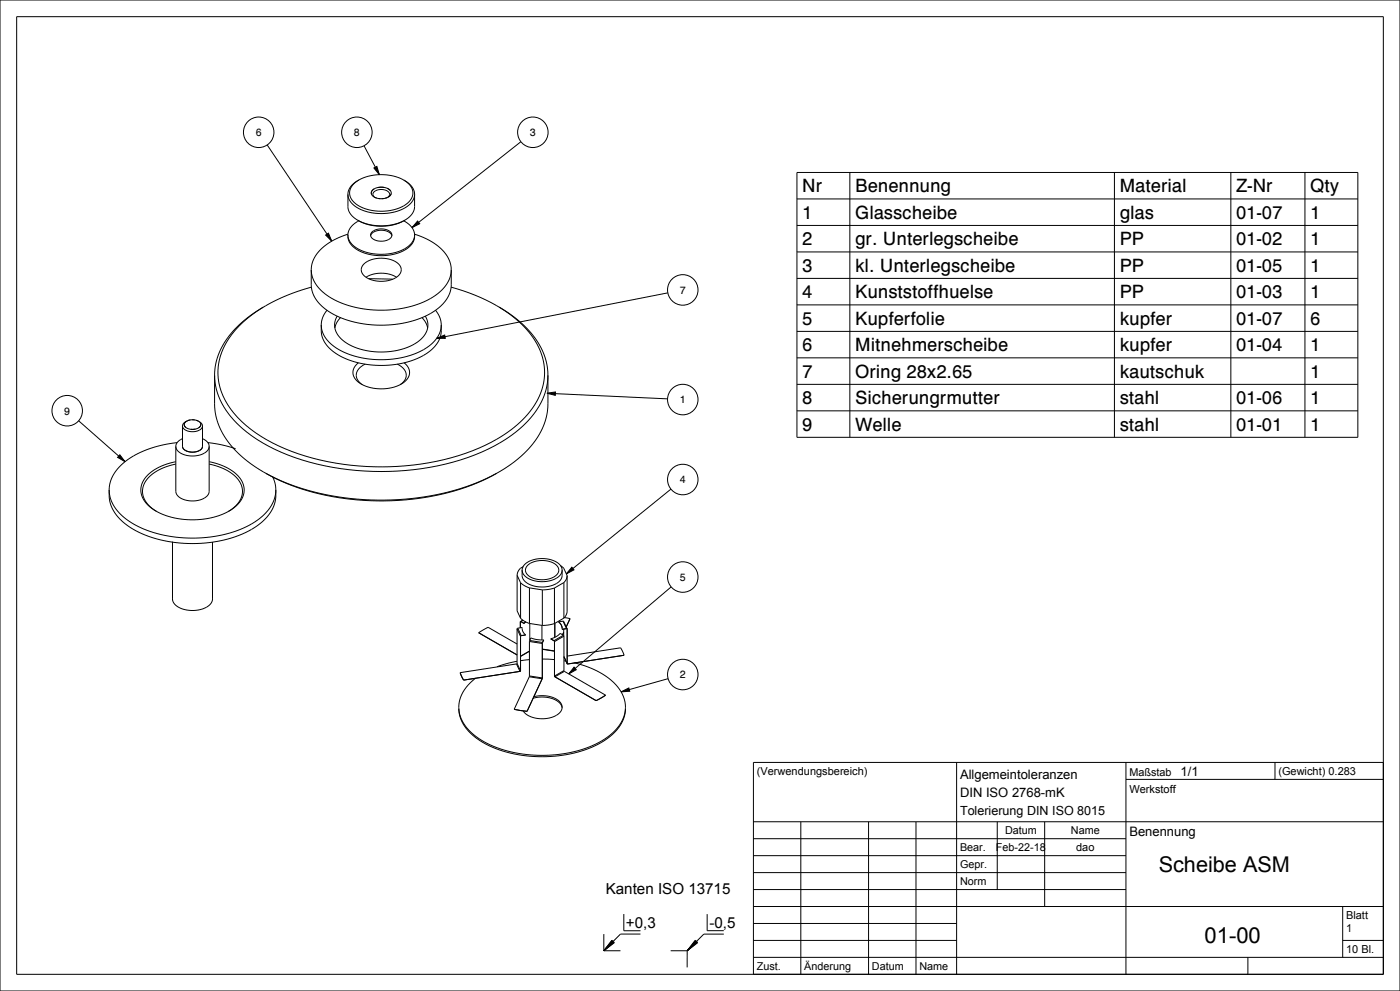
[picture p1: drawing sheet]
<svg xmlns="http://www.w3.org/2000/svg" width="420mm" height="297mm" viewBox="0 0 420 297" stroke-linecap="round" stroke-linejoin="round" font-family="sans-serif">
<g fill="none" stroke="#000" stroke-width=".3">
<path d="M0 0h420v297h-420zM5 5h410v287h-410zM80.2 43.4l19.3 28.9M104.4 58.2v3.8l.2 1.2 1 1.4 1.7 1.4M104.4 58.2a6.1 6.1 0 0 0 4.8 5 13.8 13.8 0 0 0 14.2-2.4l.7-1.2 .3-1.4M107.3 54.2l-1.2 .8-1 1-.5 1.1-.2 1.1M107.7 53.9l-.4 .3M107.7 53.9a14.8 14.8 0 0 1 13.4 0M109.2 43.7l4.6 8.7M111.4 57.8v.3M111.4 57.8l.2 .7 .7 .6M111.4 57.8h.1"/>
<path d="M111.4 58.1h.1M111.4 57.5v.3M111.4 57.5h.1M111.6 57.2l-.2 .3M111.6 57.2h.1M111.9 56.9l-.3 .3M111.9 56.9h.1M112.2 50.3l.9-.4 .7 2.5zM112.3 59.1l2.1 .5 2.1-.5M112.3 56.6l2.1-.5 2.1 .5 .7 .6 .2 .6-.3 .7-.6 .6M112.3 56.6l-.7 .6-.2 .6M112.3 56.6l-.4 .3"/>
<path d="M112.3 59.1h.1M112.3 59l.1 .2M112.4 59.2h.1M112.5 59.2h.1M112.6 59.2h.1M112.6 59.2l.4 .2M113.4 59.5h.1M113.4 59.5h.2M113.6 59.5h.1M113.6 59.5h.2M113.8 59.5h.1M113.8 59.5h.2"/>
<path d="M113.8 56.1l-.4 .1M113.8 56.1h.1M113.9 59.5h.1M114 59.5h.1M114.4 56.1h.1M114.4 56.1h-.6M114.4 56.1h.5M114.5 59.6h.1M114.7 59.6h-.2M114.7 59.5v.1M114.9 59.5h-.2M114.9 59.5h.1"/>
<path d="M114.9 56.1h.1M115 59.5h-.1M115 56.1h.1M115 56.1l.2 .1M115.1 59.5h-.1M115.1 59.5h.1M115.2 56.2h.1M115.6 59.4h.1M115.7 59.4h-.1M115.8 59.4h-.1M116.1 56.4l.4 .2M116.1 59.2l-.3 .2"/>
<path d="M116.5 59l.4-.7-.3-.7-.9-.6-1.3-.2-1.3 .2-.9 .5-.3 .8 .4 .7M116.5 59l-.2 .1M116.5 56.6l.1 .1M116.5 56.6h.1M116.5 56.6l.4 .3M116.7 56.7v.1M116.8 56.8l.1 .1M116.9 58.8l-.4 .3M116.9 58.8h.1M116.9 56.9h.1M116.9 56.9l.2 .3M117.1 58.5l-.2 .3"/>
<path d="M117.1 58.5h.1M117.1 57.2h.1M117.2 57.2h.1M117.2 58.4l-.1 .1M117.3 58.2v.1M117.3 58.2l-.2 .3M117.3 58.1v.1M121.1 53.9l.3 .3M121.4 54.2l1.7 1.5 .7 1.6-.2 1.8-1.2 1.6a13.8 13.8 0 0 1-16.3-.2 3.8 3.8 0 0 1 1.2-6.3M121.4 54.2l1.3 .8 .9 1 .6 1.1 .2 1.1M124.4 58.2v3.8l-.3 1.2-.9 1.4-1.8 1.4M156.3 42.5l-32.7 25.7"/>
<path d="M239.1 51.7h168.3v79.4h-168.3zM239.1 59.6h168.3M255 51.7v79.4M334.3 51.7v79.4M369.3 51.7v79.4M391.5 51.7v79.4M97.7 70.5l.8-.6 1 2.4zM99.5 72.3l-.2 .1a10.4 10.4 0 0 0-5.9 8.4M104.4 70.4v.4M104.4 70.9a6.1 6.1 0 0 0 4.8 4.9 13.8 13.8 0 0 0 14.2-2.4l.7-1.2 .3-1.3M104.4 70.4v.5M104.4 70.2l-4.9 2.1"/>
<path d="M104.4 70.8a7.1 7.1 0 0 0 6 5 13.7 13.7 0 0 0 12.7-2.5l.9-1.2 .4-1.3M107.3 66a14.7 14.7 0 0 0 14.1 0M107.3 66l.4 .2M107.6 66.2l-1.4 .9-1 1-.6 1.1-.2 1.2M109.2 79.1l2-1.2 2.6-.5 2.9 .2 2.2 1a2.64 2.64 0 0 1 1.4 2.7 2.64 2.64 0 0 1-2.1 2.2l-2.1 .7-2.3 .1-2.3-.4-1.6-.8a2.4 2.4 0 0 1-.7-4zM111.2 70.6l.3-.6 .7-.5 2.2-.5 2.1 .5 .7 .5 .4 .7M111.6 69.5l1.5-.8h2.2l1.7 .7 .5 .6 .1 .6-.5 .8-.9 .6-1.4 .3-1.4-.1-1.2-.4-.8-.7-.2-.8zM121.1 66.2a15.8 15.8 0 0 1-13.4 0M121.1 66.2l1.4 .9 1 1 .7 1.2 .2 1.1M121.4 66l-.3 .2M124.4 70.4v.4M124.4 70.4v.5"/>
<path d="M124.4 70.2a16 16 0 0 1 10.3 7.6l.5 1.4 .2 1.6M125.3 66.2l.6 .8-2.3 1.2zM239.1 67.6h168.3M239.1 75.5h168.3M79 92a28.2 28.2 0 0 0-14 15.9l-.5 2.2-.1 2.3M93.3 86.1a47.9 47.9 0 0 0-22.6 12.7 18 18 0 0 0-.5 25.1 44 44 0 0 0 21.5 12.8 79.3 79.3 0 0 0 53.9-3.3 32.1 32.1 0 0 0 16.2-14.6 17.9 17.9 0 0 0-3.8-20.1l-1.4-1.4a36.7 36.7 0 0 0-6.9-5.3M93.4 80.8v4.5a10.8 10.8 0 0 0 6.7 8.9 32.5 32.5 0 0 0 30.3-1l1.6-1.2a9 9 0 0 0 3.4-6.7v-4.5M93.4 80.8a10.8 10.8 0 0 0 6.7 9 32.5 32.5 0 0 0 30.3-1.1l1.6-1.2a9 9 0 0 0 3.4-6.7M110.6 83.5l7.2 .2M118.9 83.1l-1.9-.9-2.6-.3-2.4 .3-2.2 .9M135.3 86.1a57 57 0 0 1 14.4 5.9M149.7 92a28.2 28.2 0 0 1 14 15.9l.5 2.2 .2 2.3"/>
<path d="M200.3 87.8l-69.3 13.6M239.1 83.4h168.3M239.1 91.4h168.3M239.1 99.3h168.3M64.4 112.4v8.6a21.8 21.8 0 0 0 9 16.6l2.8 2.1 3.5 2.1M64.4 112.4a21.5 21.5 0 0 0 8.4 16.1 59.7 59.7 0 0 0 31.8 12.3 75.5 75.5 0 0 0 45.1-7.9 28.2 28.2 0 0 0 14-15.9l.5-2.2 .2-2.4M109.6 109.1l-1.9 1.4-.8 1.6 .3 1.7 1.5 1.5M119.2 109.1l1.8 1.3 .8 1.7-.3 1.7-1.5 1.5M121.2 108.7l1.3 1.5 .4 1.6-.6 1.6-1.4 1.4a12.4 12.4 0 0 1-14-.9l-.8-1.3-.2-1.3 .5-1.4 1.1-1.2M131 101.4l2.4-1 .2 1zM164.1 117.9l2.5-.4v1zM164.1 117.9l36.2 1.6"/>
<path d="M164.4 112.4v8.6a21.8 21.8 0 0 1-9.1 16.6l-2.8 2.1-3.5 2.1M239.1 107.3h168.3M239.1 115.2h168.3M23.6 126.1l13.9 12.3M35.9 136.3l1.6 2.1-2.2-1.3zM52.7 139.1l-4.4 1.4a8 8 0 0 0-5.5 7.1 7.4 7.4 0 0 0 4 5.6M52.7 138.4l-4.7 1.5a8.3 8.3 0 0 0-5.7 7.2 7.8 7.8 0 0 0 4.5 6.1M52.7 133.8l.1 14 .6 .9 1.2 .8 1.5 .5 1.6 .1 1.7-.1 1.5-.5 1.1-.8 .7-.9v-14M52.7 133.8l.4 1 1 1 1.7 .6 1.9 .3 2-.3 1.6-.6 1.1-.9 .3-1.1M53.1 132.7a27.7 27.7 0 0 0-17.5 7.5 9.9 9.9 0 0 0-2.9 6.6M54.7 131.5l-1.4 1-.6 1.3M54.7 133.8l.5 .9 1.4 .7 1.7 .1 1.6-.5"/>
<path d="M54.7 127.7v6.1M54.7 127.7l.3 .6 .6 .5 2.1 .6 2.2-.5 .6-.6 .2-.6M54.7 133.8l.6 .9 1.3 .7 1.7 .1 1.6-.5M55.2 127.2l.5 .8 1.1 .6 1.4 .1 1.3-.4M55.2 127.2v.1M55.2 127.2l.1 .3M55.3 127.5h.1M55.3 127l-.1 .2M55.3 127.5l.1 .3M55.3 126.9v.1M55.4 126.7h.1M55.4 127.8h.1"/>
<path d="M55.4 126.7l-.1 .3M55.5 127.8l.2 .2M55.6 126.4l-.6 .6-.3 .7M55.6 126.5l-.4 .7M55.6 128h.1M55.7 128l.1 .1M55.7 126.4l-.3 .3M55.7 128v.1M55.7 126.4h.1M56 126.2h.1M56 126.2l1.7-.4 1.8 .4M56 126.2l-.4 .3"/>
<path d="M56 126.2l-.4 .2M56.5 126h-.1M56.5 126h.1M56.7 125.9l-.2 .1M56.7 125.9h.1M56.9 125.9h-.2M56.9 125.9h.1M57.1 125.9h-.2M57.2 128.7h.1M57.3 128.7h.4M57.3 128.7h.1M57.7 125.8h-.1"/>
<path d="M57.7 128.7h.1M57.8 125.8h.2M57.8 125.8h-.1M58 125.8h.1M58 125.8h.2M58.2 125.8h.1M58.2 125.8l.2 .1M58.2 128.7h.1M58.2 128.7h-.5M58.4 125.9h.1M58.6 128.6l-.4 .1M58.9 126h.1"/>
<path d="M59 126h.1M59 126l.2 .1M59.2 126.1h.1M59.2 126.1l.3 .1M59.5 126.2l.4 .3M59.5 126.2l.4 .2M59.8 128.1h.1M59.8 128l-.3 .3M59.9 126.5l.3 .7M59.9 126.4l.6 .6 .2 .7M60.1 127.8h.1M60.1 127.8l-.3 .2"/>
<path d="M60.2 127.5l-.1 .3M60.2 127.5v.1M60.2 127v.2M60.2 127h.1M60.2 127.2h.1M60.2 127.2l-.1 .6-.6 .5M60.2 127.2v.3M60.7 133.8l-.2 .6-.6 .6M60.7 127.7v6.1M60.8 131.5l1.4 1 .5 1.3M62.4 132.7l4.3 .7 4 1.1M62.8 139.1a12.6 12.6 0 0 1 9.5 6.1 6.1 6.1 0 0 1-2.8 7.4l-.8 .6"/>
<path d="M62.8 138.4a13.4 13.4 0 0 1 9.9 6.2 6.2 6.2 0 0 1-2.7 7.7l-1.3 .9M239.1 123.1h168.3M32.7 146.8a11.8 11.8 0 0 0 6.5 11.4 39 39 0 0 0 33.4 1.9 15.8 15.8 0 0 0 9.7-9.1l.4-1.7v-2.5M32.7 146.8a12.1 12.1 0 0 0 6.9 9.9 38.7 38.7 0 0 0 36.5 0 12.2 12.2 0 0 0 6.6-9.9M46.8 153.2l.2 .1M46.8 153.2a24.2 24.2 0 0 0 21.9 0M68.7 153.2l-.2 .1M79.7 141.8a74.2 74.2 0 0 0 42.1 8 67.2 67.2 0 0 0 27.2-8M81.7 142.8l.8 2 .2 2M149 141.8a76.6 76.6 0 0 1-44.1 7.6 68.6 68.6 0 0 1-25.2-7.6M201.3 146.6l-31.4 25.4M51.7 162.3v17.2a4.1 4.1 0 0 0 4 3.3 7.4 7.4 0 0 0 7.6-2l.4-1.2v-17.2"/>
<path d="M155.1 172.4v10.7l1.1 2.2M155.1 172.4l1.1 2.3M156.2 174.7l1.1 .8 1.5 .7M156.2 174.7v10.6M156.6 170.9l.3-1.1 .8-.9 1.3-.8 1.6-.5 1.7-.2 1.8 .1 1.7 .4 1.4 .7a2.86 2.86 0 0 1 1.4 2.3M156.6 170.9v1.6a4.5 4.5 0 0 0 4.6 3.3h3.2l1.6-.5 1.2-.6 .8-.7 .5-.8 .1-2.3M156.6 170.9a4.5 4.5 0 0 0 4.6 3.3l2.6 .1 2.5-.7 1.7-1.2 .5-.7 .1-.8M157 169.8l-1.3 1-.6 1.6M158.3 169.4l1-.7 1.4-.5 1.7-.2 1.7 .1 1.5 .5 1.2 .7 .7 .8 .1 1-.7 1.3-1.5 .9-2 .4-2.2-.1-2-.6-1.2-1.1-.4-1.2zM158.8 176.2l3.9 .6M158.8 176.2v10.6M162.7 176.8v10.6"/>
<path d="M166.3 176.2l-3.6 .6M166.3 176.2v10.7M168.1 169.5l1 .8 1 2.2M169.2 174.6v10.6M169.2 174.6l-2.9 1.6M170.1 172.5v10.8l-.3 1-.6 .9M170.1 172.5l-.2 1.1-.7 1M171.6 170l.6 .8-2.3 1.2zM201.3 175.9l-30.7 26.1M155.1 198.2l-6 1.6M156.2 185.3l1.1 .9 1.5 .6M158.8 197.7l-2.6 .3"/>
<path d="M158.8 186.8l3.9 .6M162.7 197.5l3.6 .2M166.3 186.9l-3.6 .5M169.2 185.2l-2.9 1.7M169.2 198l.6 .1M172.2 199.9l.7 .8-2.3 1.3zM172.3 198.6a21.6 21.6 0 0 1 14.1 8.8l1 2.4 .2 2.6M137.6 212.4a12.1 12.1 0 0 0 6.5 9.7 39 39 0 0 0 33.4 1.9 15.8 15.8 0 0 0 9.7-9.1l.4-2.5M137.6 212.4a12.5 12.5 0 0 0 6.8 9.4 38.8 38.8 0 0 0 36.5 0 12.5 12.5 0 0 0 6.7-9.4M142.7 203.2v.1a11 11 0 0 0-5.1 9.1M159.9 209.3l2.9-.4 2.8 .5 2.2 1.2 .6 .7 .2 .9M160.1 208.8l3.4-.3 3 .8 1.2 .8 .7 .9 .2 1-.2 .9-.8 1-1.3 .8-1.6 .5-1.9 .2-1.9-.1-1.7-.5-1.3-.7-.9-1"/>
<path d="M186.3 207.4l2.3-1.2 .3 1zM200.4 203.4l-14.1 4M287 228.5v63.5M337.8 233.6h77.2M337.8 228.5v63.5M382.5 228.5v5.1M415 228.5h-189v63.5M226 246.3h189M226 251.4h111.8M226 256.4h111.8M240.2 246.3v45.7M260.6 246.3v45.7"/>
<path d="M274.8 246.3v45.7M299.2 246.3v20.3M313.4 246.3v25.4M181.1 279.9v5M187.1 273.9v5h5M192.1 279.9h-6l-2.2 2.2M212.1 274v4.9h5M217.1 280h-6l-2.1 2.1M226 261.5h111.8M226 266.6h111.8M226 271.7h189M226 276.8h61"/>
<path d="M402.8 271.7v15.2M181.1 284.9h5M183.6 281.8l.7 .7-3.2 2.4zM183.7 281.9l-2.6 3M183.8 282l-2.7 2.9M183.9 282.1l-2.8 2.8M184 282.2l-2.9 2.7M184.1 282.3l-3 2.6M184.2 282.4l-3.1 2.5M201.2 284.9h5M206.2 284.9l-.1 5M208.6 281.8l.7 .7-3.1 2.4z"/>
<path d="M208.7 281.9l-2.5 3M208.8 282l-2.6 2.9M208.9 282.1l-2.7 2.8M209 282.2l-2.8 2.7M209.1 282.3l-2.9 2.6M209.2 282.4l-3 2.5M226 281.8h61M226 286.9h189M374.4 286.9v5.1M402.8 281.8h12.2"/>
<circle cx="77.6" cy="39.6" r="4.6"/>
<circle cx="107.1" cy="39.6" r="4.6"/>
<circle cx="159.9" cy="39.6" r="4.6"/>
<circle cx="204.8" cy="86.9" r="4.6"/>
<circle cx="204.8" cy="119.7" r="4.6"/>
<circle cx="20.2" cy="123.1" r="4.6"/>
<circle cx="204.8" cy="143.7" r="4.6"/>
<circle cx="204.8" cy="172.9" r="4.6"/>
<circle cx="204.8" cy="202.2" r="4.6"/>
</g>
<path d="M112.2 50.3l.9-.4 .7 2.5zM97.7 70.5l.8-.6 1 2.4zM125.3 66.2l.6 .8-2.3 1.2zM131 101.4l2.4-1 .2 1zM164.1 117.9l2.5-.4v1zM35.9 136.3l1.6 2.1-2.2-1.3zM171.6 170l.6 .8-2.3 1.2zM172.2 199.9l.7 .8-2.3 1.3zM186.3 207.4l2.3-1.2 .3 1z" fill="#000"/>
<!-- layer: 02___PRT_ALL_AXES -->
<g fill="none" stroke="#000" stroke-width=".3">
<path d="M96.4 97.4v1.7a9.3 9.3 0 0 0 5.8 7.7 27.6 27.6 0 0 0 26.2-1.1l2-1.8 1.3-1.9 .6-2 .1-2.6M96.4 97.4a9.3 9.3 0 0 0 5.8 7.7 27.6 27.6 0 0 0 26.2-1.2l1.7-1.4 1.3-1.7 .7-1.7 .3-1.7M98.1 93l-1.3 2.1-.4 2.3M101.2 94.7l-.7 1.8a6 6 0 0 0 3.3 6.2 21 21 0 0 0 22-.6l1.6-1.7 .8-1.9 .1-1.9-.7-1.9M102.2 95.2l-1.2 1.5-.5 1.6M126.6 95.2l1.1 1.5 .6 1.6M130.6 93l1.3 2.1 .5 2.3M143.6 189.6l2.8-1.6 8.7 5M143.6 189.6l11.5 6.7M143.6 189.6h.1M154.9 199l-16.9 2.6M154.9 199l1.1 2.2"/>
<path d="M155.1 198.8l-.2 .2M155.1 198.8l1.1 2.2M155.1 188.5l1.1 2.2M155.1 188.5v10.3M155.3 188.3l1.4-.2-.1 .2M155.3 188.3l-.2 .2M155.3 188.3l1.1 2.2M156.1 186.4h.1M156.1 186.4v1.7M156.1 186.3v.1M156.1 186.3h.2M156.2 190.7h.1"/>
<path d="M156.2 190.7v10.3M156.3 186.3h.1M156.3 186.3l.9 .5M156.4 190.5h.1M156.4 190.5l-.2 .2M156.6 188.3h.1M156.6 188.3l.3 1.1 .8 .9M156.9 185.8l-.8 .5M156.9 185.9l-.8 .5M157.2 186.8h.1M157.5 186.6l.2-.2-.5 .4zM157.7 190.3l-1.3 .2"/>
<path d="M157.7 190.3h.1M158.8 192.3l3.9 .6M158.8 192.3v10.3M158.8 195.1l-2.6 1.6M158.8 195.2l-2.6 1.5M158.9 192l-.1 .3M158.9 192l3.9 .5M158.9 186.9v5M162.6 187.4v4.4M162.7 192.8v.1M162.7 194.6l3.6 .6M162.7 194.5l3.6 .6"/>
<path d="M162.7 192.8v10.4M162.8 192.5l-.1 .1M162.8 192.6l-.1 .2M162.8 192.5v.1M163.1 191.8l-2-.1-1.9-.5-.3 .8M163.1 191.8h.1M163.1 191.8l-.3 .8M165.2 191.5l1 .5M165.2 191.5h.1M166.2 192h.1M166.2 192l.1 .3M166.3 192.3h.1"/>
<path d="M166.3 192.3v10.3M166.4 186.8v4.2M167.6 186.4l.8 .9 .2 1M167.6 186.4h.1M168.6 188.6h.1M168.6 188.3v.3M168.6 188.3h.1M168.9 186.2l1.2 2.3M168.9 186.2l-1.3 .2M168.9 186.2l1 2.2M169 190.4l.2 .3M169 190.4l-.9-.6-1.2 1-1.7 .7"/>
<path d="M169 190.4l-2.8 1.6M169.1 188.5v2M169.1 189.5l-.3 .7M169.2 196.8l1 2.1M169.2 190.7v10.3M169.2 190.7l-2.9 1.6M169.3 185.1l1.7 .3M169.9 188.4l.2 .1M169.9 188.4l.3 .1M169.9 188.4l-1.3 .2M169.9 188.4h.1M170.1 188.5h.1"/>
<path d="M170.2 198.9h-.1M170.2 188.5h-.1M170.2 198.6l.1 .4M170.2 188.5l-.1 10.4M170.2 198.9l.1 .1M170.3 199h.1M171 185.4h.1M171 185.4l-1.1 2.5M187.2 196.4l-1-2.3-16 2.5M187.2 196.4l-16.9 2.6M187.2 196.4h.1M138 201.6l1.1 2.2"/>
<path d="M138 201.6h.1M138.1 201.6h.1M139.1 203.8h.1M154.3 212.6l3.8 .6M154.3 212.6h.1M156 201.2l-16.9 2.6M156 201.2h.1M156.2 201l-.2 .2M156.2 201h.1M158.1 213.2h.1M158.8 202.8l3.8 .6M158.8 202.8l-4.5 9.8"/>
<path d="M158.8 202.6v.2M158.8 202.6l3.9 .6M162.6 203.4h.1M162.6 203.4l-4.5 9.8M162.7 203.2l-.1 .2M162.7 203.2h.1M166.3 202.6h.1M166.3 202.6l.2 .2M166.5 202.8h.1M166.5 202.8l12.3 7.2M169.2 201l.1 .2M169.2 201l-2.9 1.6"/>
<path d="M169.3 201.2l12.4 7.1M169.3 201.2l-2.8 1.6M178.8 210h.1M181.7 208.3h.1M181.7 208.4l-2.9 1.6M181.7 208.3v.1"/>
</g>
<text font-size="6.6" x="361.4" y="282.5">01-00</text>
<text font-size="6.5" x="347.6" y="261.4">Scheibe ASM</text>
<g font-size="5.5">
<text x="240.7" y="57.6">Nr</text>
<text x="256.5" y="57.6">Benennung</text>
<text x="335.9" y="57.6">Material</text>
<text x="370.8" y="57.6">Z-Nr</text>
<text x="393.1" y="57.6">Qty</text>
<text x="240.7" y="65.6">1</text>
<text x="256.5" y="65.6">Glasscheibe</text>
<text x="335.9" y="65.6">glas</text>
<text x="370.8" y="65.6">01-07</text>
<text x="393.1" y="65.6">1</text>
<text x="240.7" y="73.5">2</text>
<text x="256.5" y="73.5">gr. Unterlegscheibe</text>
<text x="335.9" y="73.5">PP</text>
<text x="370.8" y="73.5">01-02</text>
<text x="393.1" y="73.5">1</text>
<text x="240.7" y="81.5">3</text>
<text x="256.5" y="81.5">kl. Unterlegscheibe</text>
<text x="335.9" y="81.5">PP</text>
<text x="370.8" y="81.5">01-05</text>
<text x="393.1" y="81.5">1</text>
<text x="240.7" y="89.4">4</text>
<text x="256.5" y="89.4">Kunststoffhuelse</text>
<text x="335.9" y="89.4">PP</text>
<text x="370.8" y="89.4">01-03</text>
<text x="393.1" y="89.4">1</text>
<text x="240.7" y="97.3">5</text>
<text x="256.5" y="97.3">Kupferfolie</text>
<text x="335.9" y="97.3">kupfer</text>
<text x="370.8" y="97.3">01-07</text>
<text x="393.1" y="97.3">6</text>
<text x="240.7" y="105.3">6</text>
<text x="256.5" y="105.3">Mitnehmerscheibe</text>
<text x="335.9" y="105.3">kupfer</text>
<text x="370.8" y="105.3">01-04</text>
<text x="393.1" y="105.3">1</text>
<text x="240.7" y="113.2">7</text>
<text x="256.5" y="113.2">Oring 28x2.65</text>
<text x="335.9" y="113.2">kautschuk</text>
<text x="393.1" y="113.2">1</text>
<text x="240.7" y="121.1">8</text>
<text x="256.5" y="121.1">Sicherungrmutter</text>
<text x="335.9" y="121.1">stahl</text>
<text x="370.8" y="121.1">01-06</text>
<text x="393.1" y="121.1">1</text>
<text x="240.7" y="129.1">9</text>
<text x="256.5" y="129.1">Welle</text>
<text x="335.9" y="129.1">stahl</text>
<text x="370.8" y="129.1">01-01</text>
<text x="393.1" y="129.1">1</text>
</g>
<g font-size="4.5">
<text x="181.7" y="267.8">Kanten ISO 13715</text>
<text x="187.8" y="278.1">+0,3</text>
<text x="212.8" y="278.1">-0,5</text>
</g>
<g font-size="3.9">
<text x="288" y="233.6">Allgemeintoleranzen</text>
<text x="354.2" y="232.5">1/1</text>
<text x="288" y="239">DIN ISO 2768-mK</text>
<text x="338.8" y="250.6">Benennung</text>
</g>
<text font-size="3.8" x="288" y="244.2">Tolerierung DIN ISO 8015</text>
<g font-size="3.3">
<text x="227" y="232.3">(Verwendungsbereich)</text>
<text x="338.8" y="232.5">Maßstab</text>
<text x="383.5" y="232.3">(Gewicht) 0.283</text>
<text x="338.8" y="237.8">Werkstoff</text>
<text x="301.5" y="250.1">Datum</text>
<text x="321.3" y="250.1">Name</text>
<text x="288" y="255.1">Bear.</text>
<text x="298.8" y="255.1">Feb-22-18</text>
<text x="322.8" y="255.2">dao</text>
<text x="288" y="260.2">Gepr.</text>
<text x="288" y="265.3">Norm</text>
<text x="403.8" y="275.5">Blatt</text>
<text x="403.8" y="279.3">1</text>
<text x="403.8" y="285.7">10 Bl.</text>
<text x="227" y="290.7">Zust.</text>
<text x="241.3" y="290.7">Änderung</text>
<text x="261.6" y="290.7">Datum</text>
<text x="275.8" y="290.7">Name</text>
</g>
<g font-size="3.2">
<text x="76.7" y="40.8">6</text>
<text x="106.2" y="40.8">8</text>
<text x="159" y="40.8">3</text>
<text x="204" y="88">7</text>
<text x="19.3" y="124.2">9</text>
<text x="204" y="120.9">1</text>
<text x="204" y="144.9">4</text>
<text x="204" y="174.1">5</text>
<text x="204" y="203.3">2</text>
</g>
</svg>
